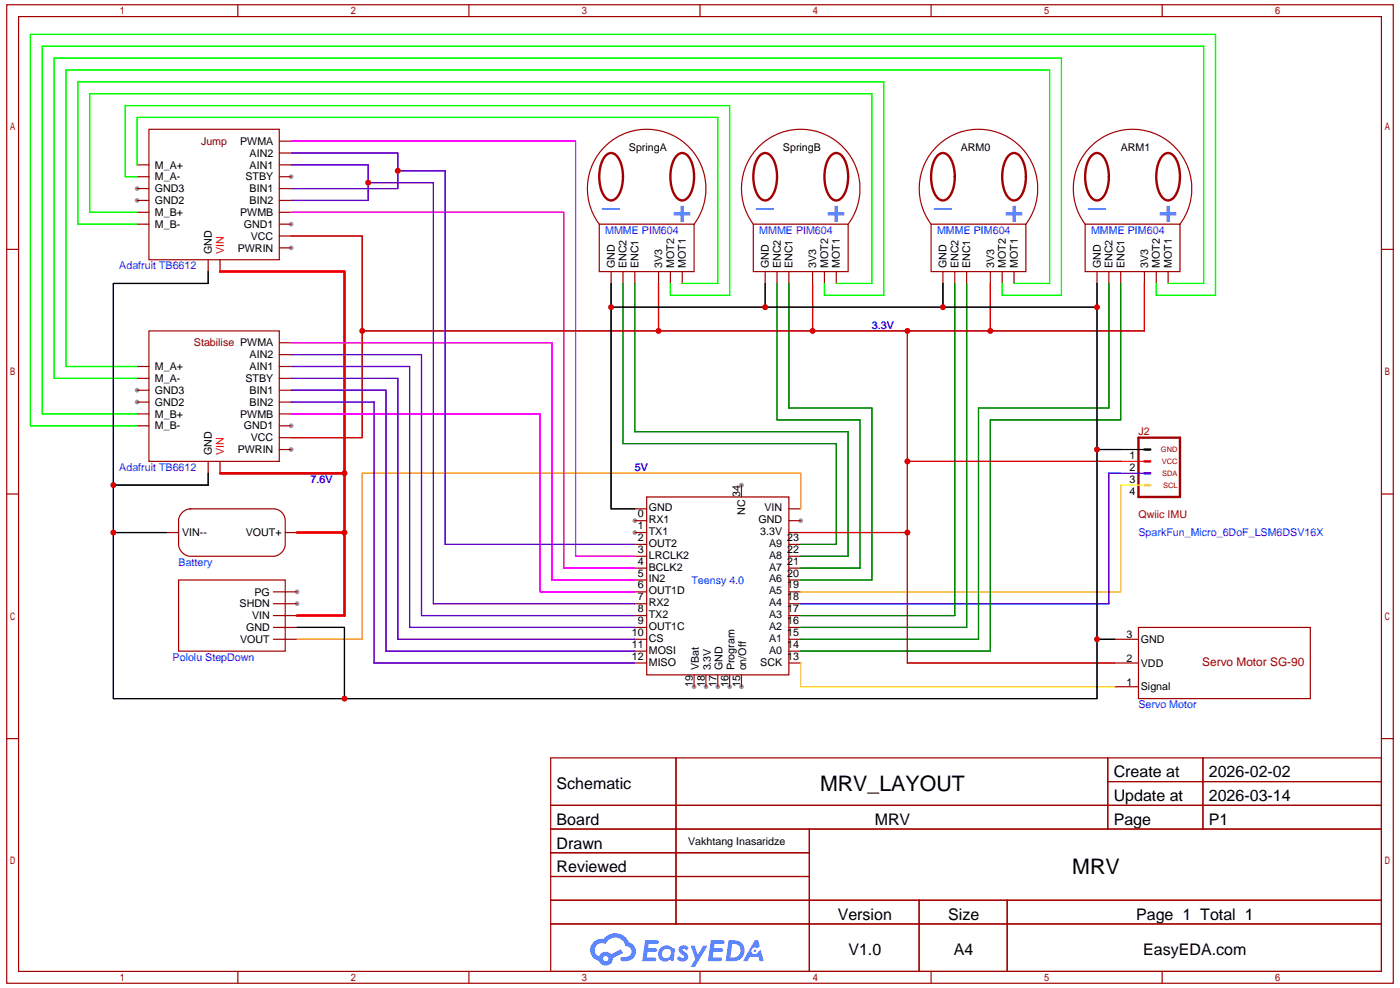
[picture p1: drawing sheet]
<svg xmlns="http://www.w3.org/2000/svg" width="297mm" height="210mm" viewBox="0 0 297 210" stroke-linecap="round" stroke-linejoin="round" font-family="sans-serif">
<g fill="#999">
<circle cx="170" cy="110.4" r=".5"/>
<circle cx="134.8" cy="113" r=".5"/>
<circle cx="134.8" cy="110.4" r=".5"/>
<circle cx="157.4" cy="145.7" r=".5"/>
<circle cx="154.9" cy="145.7" r=".5"/>
<circle cx="152.4" cy="145.7" r=".5"/>
<circle cx="149.8" cy="145.7" r=".5"/>
<circle cx="147.3" cy="145.7" r=".5"/>
<circle cx="157.4" cy="102.9" r=".5"/>
<circle cx="29.1" cy="40" r=".5"/>
<circle cx="29.1" cy="42.5" r=".5"/>
<circle cx="61.8" cy="37.5" r=".5"/>
<circle cx="61.8" cy="47.5" r=".5"/>
<circle cx="61.8" cy="52.6" r=".5"/>
<circle cx="29.1" cy="82.8" r=".5"/>
<circle cx="29.1" cy="85.3" r=".5"/>
<circle cx="61.8" cy="90.3" r=".5"/>
<circle cx="61.8" cy="95.3" r=".5"/>
<circle cx="63.1" cy="125.5" r=".5"/>
<circle cx="63.1" cy="128" r=".5"/>
</g>
<g fill="none" stroke="#a10000" stroke-width=".25">
<path d="M1.4 1h294.4v207.5h-294.4zM3.9 3.5h289.3v202.5h-289.3zM50.5 1v2.5M99.5 1v2.5M148.6 1v2.5M197.6 1v2.5M246.7 1v2.5M1.4 52.9h2.5M293.2 52.9h2.6M1.4 104.8h2.5M293.2 104.8h2.6M1.4 156.7h2.5"/>
<path d="M293.2 156.7h2.6M116.9 160.7h176.3v45.3h-176.3zM116.9 170.8h176.3M116.9 175.8h176.3M143.5 160.7v35.3M171.8 175.8v30.2M235.1 160.7v15.1M235.1 165.8h58.1M255.4 160.7v15.1M116.9 180.9h54.9M116.9 190.9h176.3M116.9 185.9h54.9"/>
<path d="M116.9 196h176.3M195.1 190.9v15.1M213.8 190.9v15.1M50.5 206v2.5M99.5 206v2.5M148.6 206v2.5M197.6 206v2.5M246.7 206v2.5"/>
</g>
<g fill="#5487ff">
<path d="M144.4 200.8a1.29 1.29 0 0 1 1.8 .2l-.4 .7a.54 .54 0 0 0-.9-.3l.1 .2a1.27 1.27 0 0 1 .8 2 1.52 1.52 0 0 1-2.2-.3l.5-.6 .8 .5a.31 .31 0 0 0 .4-.3 .31 .31 0 0 0-.3-.3 1.11 1.11 0 0 1-.6-1.8z"/>
<path d="M146.6 200.6h.8l.7 1.9 1.2-1.9h.9l-2.7 4.5h-.9l1-1.7z"/>
<path d="M136.9 199.4h1.7a1.29 1.29 0 0 1 1.2 .2 .39 .39 0 0 1-.4 .6h-1.7l-.1 .9h1.6a.39 .39 0 0 1 .3 .5 .39 .39 0 0 1-.4 .3h-1.6l-.2 1.2h1.3a.45 .45 0 0 1 .5 .1 .45 .45 0 0 1 .2 .5l-.4 .2h-2.6z"/>
<path d="M150.9 199.4h1.6a1.31 1.31 0 0 1 1.3 .2 .39 .39 0 0 1-.4 .6h-1.7l-.2 .9h1.7a.39 .39 0 0 1 .3 .5 .39 .39 0 0 1-.4 .3h-1.7l-.1 1.2h1.3a.45 .45 0 0 1 .5 .1 .45 .45 0 0 1 .1 .5l-.3 .2h-2.6z"/>
<path d="M160.2 199.4h.7l.4 1.4-.6 .3a.75 .75 0 0 0-1.1 .3 .75 .75 0 0 0 .4 1 .75 .75 0 0 0 1-.6l.5-.3 .6 2.4h-.8l-.3-1h-1.8l-.5 1h-1z"/>
<path d="M154.7 199.4l-.7 4.5h1.5a2.25 2.25 0 0 0 2.6-2.3 2.25 2.25 0 0 0-2.7-2.2zM155.4 200.2a1.49 1.49 0 0 1 1.8 1.5 1.49 1.49 0 0 1-1.9 1.4h-.3z"/>
<path d="M140.1 201.2a1.57 1.57 0 0 0-.1 2.2 1.57 1.57 0 0 0 2.2 .1l.8 .4 .3-2.5-.2-.3h-.4a1.58 1.58 0 0 0-2.6 .1zM140.8 201.6a.97 .97 0 0 1 1.6 .4 .97 .97 0 0 1-1 1.2 .93 .93 0 0 1-.9-.6 .93 .93 0 0 1 .3-1z"/>
<path d="M126 199.8a2.34 2.34 0 0 0 1.1 4 1.53 1.53 0 0 0 1.8 1 1.53 1.53 0 0 0 1.2-1.6l2.1-1.1-.4-.8-2.1 1.1a1.56 1.56 0 0 0-2.6 .4 1.48 1.48 0 0 1-.7-2 1.48 1.48 0 0 1 2.2-.5 2.21 2.21 0 0 1 2.2-1.4 2.21 2.21 0 0 1 2 1.8 1.15 1.15 0 0 1 1.2 1 1.15 1.15 0 0 1-1 1.3h-.7a.46 .46 0 0 0-.6 .3 .46 .46 0 0 0 .4 .6 2.15 2.15 0 0 0 2.5-1 2.15 2.15 0 0 0-.3-2.6l-.8-.4a3.2 3.2 0 0 0-5.4-.8l-1.1 .1zM128 203.3a.6 .6 0 0 1 1.2 0 .6 .6 0 0 1-1.2 0z"/>
<circle cx="160.2" cy="201.7" r=".28"/>
</g>
<g fill="none" stroke="#a10000" stroke-width=".25">
<path d="M29.1 35h2.5M29.1 37.5h2.5M29.1 40h2.5M31.6 27.4h27.7v27.7h-27.7zM59.3 35h2.5M59.3 37.5h2.5M59.3 40h2.5M59.3 29.9h2.5M59.3 32.5h2.5M29.1 42.5h2.5M29.1 45h2.5M29.1 47.5h2.5"/>
<path d="M44.2 55.1v2.5M46.7 55.1v2.5M59.3 42.5h2.5M59.3 45h2.5M59.3 47.5h2.5M59.3 50.1h2.5M59.3 52.6h2.5M127.2 47.5h20.1v10.1h-20.1zM127.2 47.5a12.6 12.6 0 0 1 1.6-16.8 12.6 12.6 0 0 1 16.9 0 12.6 12.6 0 0 1 1.6 16.8M129.7 57.6v2.5M132.2 57.6v2.5M134.8 57.6v2.5"/>
<path d="M139.8 57.6v2.5M142.3 57.6v2.5M144.8 57.6v2.5M159.9 47.5h20.1v10.1h-20.1zM159.9 47.5a12.6 12.6 0 0 1 1.6-16.8 12.6 12.6 0 0 1 16.9 0 12.6 12.6 0 0 1 1.6 16.8M162.4 57.6v2.5M164.9 57.6v2.5M167.5 57.6v2.5M172.5 57.6v2.5M175 57.6v2.5M177.5 57.6v2.5M197.6 47.5h20.2v10.1h-20.2z"/>
<path d="M197.6 47.5a12.6 12.6 0 0 1 1.6-16.8 12.6 12.6 0 0 1 17 0 12.6 12.6 0 0 1 1.6 16.8M200.2 57.6v2.5M202.7 57.6v2.5M205.2 57.6v2.5M210.2 57.6v2.5M212.7 57.6v2.5M215.3 57.6v2.5M230.3 47.5h20.2v10.1h-20.2zM230.3 47.5a12.6 12.6 0 0 1 1.6-16.8 12.6 12.6 0 0 1 17 0 12.6 12.6 0 0 1 1.6 16.8M232.9 57.6v2.5M235.4 57.6v2.5M237.9 57.6v2.5"/>
<path d="M242.9 57.6v2.5M245.4 57.6v2.5M248 57.6v2.5M29.1 77.7h2.5M31.6 70.2h27.7v27.7h-27.7zM59.3 77.7h2.5M59.3 72.7h2.5M59.3 75.2h2.5M29.1 80.2h2.5M29.1 82.8h2.5M29.1 85.3h2.5M29.1 87.8h2.5"/>
<path d="M29.1 90.3h2.5M44.2 97.9v2.5M46.7 97.9v2.5M59.3 80.2h2.5M59.3 82.8h2.5M59.3 85.3h2.5M59.3 87.8h2.5M59.3 90.3h2.5M59.3 92.8h2.5M59.3 95.3h2.5M35.4 113h2.5M38.5 108.9a2.67 2.67 0 0 1 1.9-1h17.6a2.52 2.52 0 0 1 2.5 2.5v5.1a2.69 2.69 0 0 1-2.5 2.5h-17.6a2.69 2.69 0 0 1-2.5-2.5v-5.1l.1-.5z"/>
<path d="M60.5 113h2.6M134.8 107.9h2.5M134.8 110.4h2.5M134.8 113h2.5M134.8 115.5h2.5M134.8 118h2.5M137.3 105.4h30.2v37.7h-30.2zM157.4 102.9v2.5M167.5 107.9h2.5M167.5 110.4h2.5M167.5 113h2.5M167.5 115.5h2.5"/>
<path d="M167.5 118h2.5M37.9 123h22.6v15.1h-22.6zM58 125.5h5.1M58 128h5.1M58 130.6h5.1M58 133.1h5.1M58 135.6h5.1M134.8 120.5h2.5M134.8 123h2.5M134.8 125.5h2.5M134.8 128h2.5M134.8 130.6h2.5"/>
<path d="M134.8 133.1h2.5M134.8 135.6h2.5M134.8 138.1h2.5M167.5 120.5h2.5M167.5 123h2.5M167.5 125.5h2.5M167.5 128h2.5M167.5 130.6h2.5M167.5 133.1h2.5M167.5 135.6h2.5M167.5 138.1h2.5M236.6 135.6h5.1"/>
<path d="M241.7 133.1h36.4v15.1h-36.4zM134.8 140.6h2.5M147.3 143.1v2.6M149.8 143.1v2.6M152.4 143.1v2.6M154.9 143.1v2.6M157.4 143.1v2.6M167.5 140.6h2.5M236.6 140.6h5.1M236.6 145.7h5.1"/>
</g>
<path d="M128.7 32.8a1.51 1.51 0 0 1 2.4 .5 8.4 8.4 0 0 1 0 8.4 1.58 1.58 0 0 1-2.8 0 8.4 8.4 0 0 1 0-8.4zM143.8 32.8a1.51 1.51 0 0 1 2.4 .5 8.4 8.4 0 0 1 0 8.4 1.58 1.58 0 0 1-2.8 0 8.4 8.4 0 0 1 0-8.4zM161.4 32.8a1.51 1.51 0 0 1 2.4 .5 8.4 8.4 0 0 1 0 8.4 1.58 1.58 0 0 1-2.8 0 8.4 8.4 0 0 1 0-8.4zM176.5 32.8a1.51 1.51 0 0 1 2.4 .5 8.4 8.4 0 0 1 0 8.4 1.58 1.58 0 0 1-2.8 0 8.4 8.4 0 0 1 0-8.4zM199.2 32.8a1.51 1.51 0 0 1 2.4 .5 8.4 8.4 0 0 1 0 8.4 1.58 1.58 0 0 1-2.8 0 8.4 8.4 0 0 1 0-8.4zM214.3 32.8a1.51 1.51 0 0 1 2.4 .5 8.4 8.4 0 0 1 0 8.4 1.58 1.58 0 0 1-2.9 0 8.4 8.4 0 0 1 0-8.4zM231.9 32.8a1.51 1.51 0 0 1 2.4 .5 8.4 8.4 0 0 1 0 8.4 1.58 1.58 0 0 1-2.8 0 8.4 8.4 0 0 1 0-8.4zM247 32.8a1.51 1.51 0 0 1 2.4 .5 8.4 8.4 0 0 1 0 8.4 1.58 1.58 0 0 1-2.9 0 8.4 8.4 0 0 1 0-8.4zM241.7 92.8h8.8v12.6h-8.8z" fill="none" stroke="#a10000" stroke-width=".5"/>
<path d="M242.9 100.4h1.3" fill="none" stroke="#00f" stroke-width=".5"/>
<path d="M46.7 57.6h26.4v73h-10M242.9 97.9h1.3M46.7 100.4h26.4M63.1 113h10" fill="none" stroke="#f00" stroke-width=".5"/>
<path d="M242.9 95.3h1.3" fill="none" stroke="#000" stroke-width=".5"/>
<path d="M242.9 102.9h1.3" fill="none" stroke="#ff0" stroke-width=".5"/>
<path d="M44.2 57.6v2.5h-20.1v88.1h208.8v-88.1M129.7 65.2h103.2M129.7 60.1v47.8h5.1M162.4 60.1v5.1M200.2 60.1v5.1M232.9 95.3h10M24.1 113h11.3M44.2 100.4v2.5h-20.1M63.1 133.1h10v15.1M232.9 135.6h3.7" fill="none" stroke="#000" stroke-width=".25"/>
<path d="M237.9 97.9h5" fill="none" stroke="#f00" stroke-width=".25"/>
<path d="M242.9 100.4h-7.5v27.6h-65.4" fill="none" stroke="#00f" stroke-width=".25"/>
<path d="M237.9 102.9h5" fill="none" stroke="#ff0" stroke-width=".25"/>
<path d="M170 107.9v-7.5h-93.1v35.2h-13.8" fill="none" stroke="#f90" stroke-width=".25"/>
<path d="M61.8 29.9h60.4v88.1h12.6M61.8 45h57.9v75.5h15.1M61.8 72.7h55.3v50.3h17.7M61.8 87.8h52.8v37.7h20.2" fill="none" stroke="#f0f" stroke-width=".25"/>
<path d="M237.9 102.9v22.6h-67.9" fill="none" stroke="#fc3" stroke-width=".25"/>
<path d="M132.2 60.1v34h45.3v21.4h-7.5M134.8 60.1v31.5h45.2v26.4h-10M164.9 60.1v29h17.7v31.4h-12.6M167.5 60.1v26.4h17.6v36.5h-15.1M202.7 60.1v70.5h-32.7M205.2 60.1v73h-35.2M235.4 60.1v26.4h-27.7v49.1h-37.7M237.9 60.1v29h-27.7v49h-40.2" fill="none" stroke="#008700" stroke-width=".25"/>
<path d="M61.8 50.1h15.1v42.7h-15.1M139.8 60.1v10.1M172.5 60.1v10.1M192.6 70.2v70.4h44M210.2 60.1v10.1M242.9 60.1v10.1h-166M192.6 97.9h45.3M170 113h22.6" fill="none" stroke="#c00" stroke-width=".25"/>
<path d="M29.1 35v-10.1h123.3v35.2h-7.6M29.1 37.5h-2.5v-15.1h128.3v40.2h-12.6v-2.5M29.1 45h-10.1v-25.1h166.1v40.2h-7.6M29.1 47.5h-12.6v-30.1h171.1v45.2h-12.6v-2.5M212.7 60.1v2.5h12.6v-50.3h-213.8v67.9h17.6M215.3 60.1h7.5v-45.3h-208.8v62.9h15.1M245.4 60.1v2.5h12.6v-55.3h-251.5v83h22.6M248 60.1h7.5v-50.3h-246.5v78h20.1" fill="none" stroke="#0f0" stroke-width=".25"/>
<path d="M61.8 32.5h22.6v7.5h-22.6M61.8 35h16.4v7.5h-16.4M78.2 38.7h13.8v89.3h42.8M84.4 36.2h10.1v79.3h40.3M61.8 77.7h25.2v55.4h47.8M61.8 75.2h27.7v55.4h45.3M61.8 85.3h17.6v55.3h55.4M61.8 82.8h20.1v55.3h52.9M61.8 80.2h22.6v55.4h50.4" fill="none" stroke="#60c" stroke-width=".25"/>
<path d="M170 140.6v5.1h66.6" fill="none" stroke="#fc0" stroke-width=".25"/>
<g fill="#c00">
<circle cx="73.1" cy="100.4" r=".63"/>
<circle cx="73.1" cy="113" r=".63"/>
<circle cx="172.5" cy="70.2" r=".63"/>
<circle cx="139.8" cy="70.2" r=".63"/>
<circle cx="76.9" cy="70.2" r=".63"/>
<circle cx="192.6" cy="70.2" r=".63"/>
<circle cx="192.6" cy="97.9" r=".63"/>
<circle cx="192.6" cy="113" r=".63"/>
<circle cx="210.2" cy="70.2" r=".63"/>
<circle cx="84.4" cy="36.2" r=".63"/>
<circle cx="78.2" cy="38.7" r=".63"/>
<circle cx="73.1" cy="148.2" r=".63"/>
<circle cx="24.1" cy="113" r=".63"/>
<circle cx="24.1" cy="102.9" r=".63"/>
<circle cx="232.9" cy="135.6" r=".63"/>
<circle cx="232.9" cy="95.3" r=".63"/>
<circle cx="232.9" cy="65.2" r=".63"/>
<circle cx="200.2" cy="65.2" r=".63"/>
<circle cx="162.4" cy="65.2" r=".63"/>
<circle cx="129.7" cy="65.2" r=".63"/>
</g>
<g font-size="6.8" fill="#06f">
<text x="127.8" y="43.6">_</text>
<text x="142.8" y="47.4">+</text>
<text x="160.5" y="43.6">_</text>
<text x="175.5" y="47.4">+</text>
<text x="198.3" y="43.6">_</text>
<text x="213.3" y="47.4">+</text>
<text x="231" y="43.6">_</text>
<text x="246" y="47.4">+</text>
</g>
<g font-size="4.5">
<text x="174.1" y="167.7">MRV_LAYOUT</text>
<text x="227.6" y="185.3">MRV</text>
</g>
<g font-size="3.4">
<text x="118.2" y="167.4">Schematic</text>
<text x="236.4" y="164.9">Create at</text>
<text x="256.6" y="164.9">2026-02-02</text>
<text x="236.4" y="169.9">Update at</text>
<text x="256.6" y="169.9">2026-03-14</text>
<text x="118.2" y="174.9">Board</text>
<text x="118.2" y="180">Drawn</text>
<text x="185.7" y="174.9">MRV</text>
<text x="236.4" y="174.9">Page</text>
<text x="256.6" y="174.9">P1</text>
<text x="118.2" y="185">Reviewed</text>
<text x="177.8" y="195.1">Version</text>
<text x="201.3" y="195.1">Size</text>
<text x="241.2" y="195.1">Page 1 Total 1</text>
<text x="180.1" y="202.6">V1.0</text>
<text x="202.5" y="202.6">A4</text>
<text x="242.7" y="202.6">EasyEDA.com</text>
</g>
<text font-size="2.5" fill="#a00000" x="255.2" y="141.2">Servo Motor SG-90</text>
<g font-size="2.3">
<text x="32.9" y="35.7">M_A+</text>
<text x="51" y="30.7">PWMA</text>
<text x="53" y="33.2">AIN2</text>
<text x="53" y="35.7">AIN1</text>
<text x="133.5" y="32">SpringA</text>
<text x="166.2" y="32">SpringB</text>
<text x="203.9" y="32">ARM0</text>
<text x="237.9" y="32">ARM1</text>
<text x="32.9" y="38.3">M_A-</text>
<text x="32.9" y="40.8">GND3</text>
<text x="52.1" y="38.3">STBY</text>
<text x="53" y="40.8">BIN1</text>
<text x="32.9" y="43.3">GND2</text>
<text x="32.9" y="45.8">M_B+</text>
<text x="51" y="45.8">PWMB</text>
<text x="53" y="43.3">BIN2</text>
<text x="32.9" y="48.3">M_B-</text>
<text x="45" y="53.8" transform="rotate(-90 45 53.8)">GND</text>
<text x="50.5" y="53.4">PWRIN</text>
<text x="51.7" y="48.3">GND1</text>
<text x="53.2" y="50.8">VCC</text>
<text x="130.5" y="56.9" transform="rotate(-90 130.5 56.9)">GND</text>
<text x="133" y="56.9" transform="rotate(-90 133 56.9)">ENC2</text>
<text x="135.5" y="56.9" transform="rotate(-90 135.5 56.9)">ENC1</text>
<text x="140.6" y="56.9" transform="rotate(-90 140.6 56.9)">3V3</text>
<text x="143.1" y="56.9" transform="rotate(-90 143.1 56.9)">MOT2</text>
<text x="145.6" y="56.9" transform="rotate(-90 145.6 56.9)">MOT1</text>
<text x="163.2" y="56.9" transform="rotate(-90 163.2 56.9)">GND</text>
<text x="165.7" y="56.9" transform="rotate(-90 165.7 56.9)">ENC2</text>
<text x="168.2" y="56.9" transform="rotate(-90 168.2 56.9)">ENC1</text>
<text x="173.3" y="56.9" transform="rotate(-90 173.3 56.9)">3V3</text>
<text x="175.8" y="56.9" transform="rotate(-90 175.8 56.9)">MOT2</text>
<text x="178.3" y="56.9" transform="rotate(-90 178.3 56.9)">MOT1</text>
<text x="200.9" y="56.9" transform="rotate(-90 200.9 56.9)">GND</text>
<text x="203.5" y="56.9" transform="rotate(-90 203.5 56.9)">ENC2</text>
<text x="206" y="56.9" transform="rotate(-90 206 56.9)">ENC1</text>
<text x="211" y="56.9" transform="rotate(-90 211 56.9)">3V3</text>
<text x="213.5" y="56.9" transform="rotate(-90 213.5 56.9)">MOT2</text>
<text x="216" y="56.9" transform="rotate(-90 216 56.9)">MOT1</text>
<text x="233.6" y="56.9" transform="rotate(-90 233.6 56.9)">GND</text>
<text x="236.2" y="56.9" transform="rotate(-90 236.2 56.9)">ENC2</text>
<text x="238.7" y="56.9" transform="rotate(-90 238.7 56.9)">ENC1</text>
<text x="243.7" y="56.9" transform="rotate(-90 243.7 56.9)">3V3</text>
<text x="246.2" y="56.9" transform="rotate(-90 246.2 56.9)">MOT2</text>
<text x="248.7" y="56.9" transform="rotate(-90 248.7 56.9)">MOT1</text>
<text x="53" y="76">AIN2</text>
<text x="32.9" y="78.5">M_A+</text>
<text x="32.9" y="81">M_A-</text>
<text x="32.9" y="83.5">GND3</text>
<text x="52.1" y="81">STBY</text>
<text x="53" y="78.5">AIN1</text>
<text x="53" y="83.5">BIN1</text>
<text x="32.9" y="86.1">GND2</text>
<text x="32.9" y="88.6">M_B+</text>
<text x="51" y="88.6">PWMB</text>
<text x="53" y="86.1">BIN2</text>
<text x="32.9" y="91.1">M_B-</text>
<text x="51.7" y="91.1">GND1</text>
<text x="53.2" y="93.6">VCC</text>
<text x="45" y="96.6" transform="rotate(-90 45 96.6)">GND</text>
<text x="50.5" y="96.1">PWRIN</text>
<text x="239.8" y="97.4">1</text>
<text x="239.8" y="99.9">2</text>
<text x="157.1" y="105.4" transform="rotate(-90 157.1 105.4)">34</text>
<text x="239.8" y="102.4">3</text>
<text x="239.8" y="104.9">4</text>
<text x="38.7" y="113.7">VIN--</text>
<text x="52.2" y="113.7">VOUT+</text>
<text x="135.4" y="112.2">1</text>
<text x="135.4" y="109.7">0</text>
<text x="137.7" y="113.5">TX1</text>
<text x="137.7" y="111">RX1</text>
<text x="137.7" y="108.5">GND</text>
<text x="158.2" y="109.2" transform="rotate(-90 158.2 109.2)">NC</text>
<text x="161" y="111">GND</text>
<text x="161.4" y="113.5">3.3V</text>
<text x="162.3" y="108.5">VIN</text>
<text x="135.4" y="119.8">4</text>
<text x="135.4" y="117.3">3</text>
<text x="135.4" y="114.7">2</text>
<text x="137.7" y="118.5">LRCLK2</text>
<text x="137.7" y="116">OUT2</text>
<text x="163.3" y="116">A9</text>
<text x="163.3" y="118.5">A8</text>
<text x="167.1" y="114.7">23</text>
<text x="167.1" y="117.3">22</text>
<text x="167.1" y="119.8">21</text>
<text x="135.4" y="124.8">6</text>
<text x="135.4" y="122.3">5</text>
<text x="137.7" y="123.5">IN2</text>
<text x="137.7" y="121">BCLK2</text>
<text x="163.3" y="121">A7</text>
<text x="163.3" y="123.5">A6</text>
<text x="167.1" y="122.3">20</text>
<text x="167.1" y="124.8">19</text>
<text x="50.9" y="128.8">SHDN</text>
<text x="53.5" y="131.3">VIN</text>
<text x="54" y="126.3">PG</text>
<text x="135.4" y="129.8">8</text>
<text x="135.4" y="127.3">7</text>
<text x="137.7" y="131.1">TX2</text>
<text x="137.7" y="128.6">RX2</text>
<text x="137.7" y="126.1">OUT1D</text>
<text x="163.3" y="126.1">A5</text>
<text x="163.3" y="128.6">A4</text>
<text x="163.3" y="131.1">A3</text>
<text x="167.1" y="127.3">18</text>
<text x="167.1" y="129.8">17</text>
<text x="51" y="136.4">VOUT</text>
<text x="52.2" y="133.9">GND</text>
<text x="134.1" y="137.4">11</text>
<text x="134.1" y="134.9">10</text>
<text x="135.4" y="132.3">9</text>
<text x="137.7" y="136.1">CS</text>
<text x="137.7" y="133.6">OUT1C</text>
<text x="163.3" y="133.6">A2</text>
<text x="163.3" y="136.1">A1</text>
<text x="167.1" y="132.3">16</text>
<text x="167.1" y="134.9">15</text>
<text x="167.1" y="137.4">14</text>
<text x="239.1" y="135.3">3</text>
<text x="242.2" y="136.3">GND</text>
<text x="134.1" y="139.9">12</text>
<text x="137.7" y="141.2">MISO</text>
<text x="137.7" y="138.6">MOSI</text>
<text x="148.3" y="142.2" transform="rotate(-90 148.3 142.2)">VBat</text>
<text x="150.9" y="142.2" transform="rotate(-90 150.9 142.2)">3.3V</text>
<text x="153.4" y="142.2" transform="rotate(-90 153.4 142.2)">GND</text>
<text x="155.9" y="142.2" transform="rotate(-90 155.9 142.2)">Program</text>
<text x="158.4" y="142.2" transform="rotate(-90 158.4 142.2)">on/Off</text>
<text x="161.4" y="141.2">SCK</text>
<text x="163.3" y="138.6">A0</text>
<text x="167.1" y="139.9">13</text>
<text x="239.1" y="140.4">2</text>
<text x="242.2" y="141.4">VDD</text>
<text x="147.1" y="145.8" transform="rotate(-90 147.1 145.8)">19</text>
<text x="149.6" y="145.8" transform="rotate(-90 149.6 145.8)">18</text>
<text x="152.1" y="145.8" transform="rotate(-90 152.1 145.8)">17</text>
<text x="154.6" y="145.8" transform="rotate(-90 154.6 145.8)">16</text>
<text x="157.1" y="145.8" transform="rotate(-90 157.1 145.8)">15</text>
<text x="239.1" y="145.4">1</text>
<text x="242.2" y="146.4">Signal</text>
<text x="146.1" y="179.1">Vakhtang Inasaridze</text>
</g>
<g font-size="2.3" fill="#600">
<text x="42.7" y="30.7">Jump</text>
<text x="41.2" y="73.5">Stabilise PWMA</text>
</g>
<g font-size="2.3" fill="#f00">
<text x="47.5" y="53.8" transform="rotate(-90 47.5 53.8)">VIN</text>
<text x="47.5" y="96.6" transform="rotate(-90 47.5 96.6)">VIN</text>
</g>
<g font-size="2.3" fill="#00f">
<text x="128.5" y="49.6">MMME PIM604</text>
<text x="161.2" y="49.6">MMME PIM604</text>
<text x="198.9" y="49.6">MMME PIM604</text>
<text x="231.6" y="49.6">MMME PIM604</text>
<text x="25.3" y="57.1">Adafruit TB6612</text>
<text x="185.1" y="69.7">3.3V</text>
<text x="25.3" y="99.9">Adafruit TB6612</text>
<text x="134.8" y="99.9">5V</text>
<text x="65.9" y="102.4">7.6V</text>
<text x="241.7" y="113.7">SparkFun_Micro_6DoF_LSM6DSV16X</text>
<text x="37.9" y="120">Battery</text>
<text x="146.8" y="123.8">Teensy 4.0</text>
<text x="36.6" y="140.1">Pololu StepDown</text>
<text x="241.7" y="150.2">Servo Motor</text>
</g>
<g font-size="2.3" fill="#a00000">
<text x="241.7" y="92.4">J2</text>
<text x="241.7" y="110">Qwiic IMU</text>
</g>
<g font-size="1.6" fill="#a00000">
<text x="246.4" y="95.9">GND</text>
<text x="246.6" y="98.4">VCC</text>
<text x="246.7" y="100.9">SDA</text>
<text x="246.9" y="103.4">SCL</text>
</g>
</svg>
